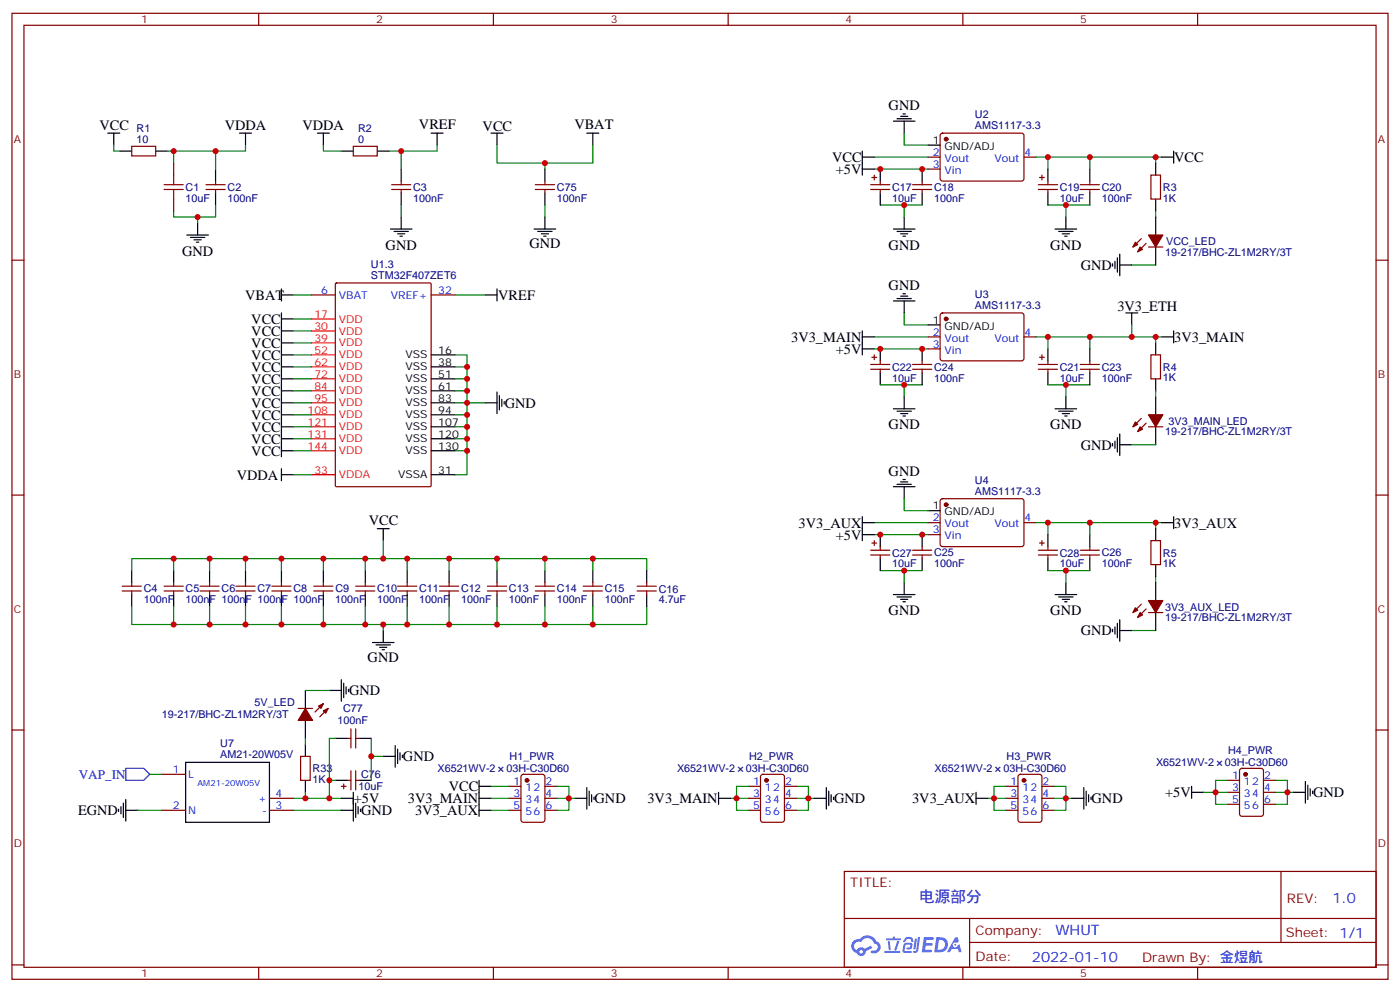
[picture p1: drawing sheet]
<svg xmlns="http://www.w3.org/2000/svg" width="412mm" height="292mm" viewBox="0 0 412 292" stroke-linecap="round" stroke-linejoin="round" font-family="sans-serif">
<g fill="none" stroke="#870000" stroke-width=".35">
<path d="M3.5 3.9h405.4v284.4h-405.4zM7.1 7.4h398.2v277.3h-398.2zM76.2 3.9v3.5M145.3 3.9v3.5M214.5 3.9v3.5M283.6 3.9v3.5M352.8 3.9v3.5M277.2 39.4l.4-.2h23.6l.4 .7v13l-.7 .4-23.5-.1-.5-.6v-12.7zM38.8 43.1h7.1v2.8h-7.1zM51.2 48v3.5M51.2 58.6v3.5M60.7 55.8h5.6"/>
<path d="M60.7 54.4h5.6M63.5 53.3v1.1M63.5 55.8v1M104.1 43.1h7v2.8h-7zM115.4 55.8h5.6M115.4 54.4h5.6M118.2 53.3v1.1M118.2 55.8v1M256.5 55.8h5.6M256.5 54.4h5.6M256.8 52.2h1.4M257.5 51.5v1.5"/>
<path d="M259.3 53.3v1.1M259.3 55.8v1M268.8 55.8h5.7M268.8 54.4h5.7M271.6 53.3v1.1M271.6 55.8v1M273.4 46.2h3.5M273.4 49.8h3.5M301.6 46.2h3.6M305.9 55.8h5.6M305.9 54.4h5.6M306.2 52.2h1.4"/>
<path d="M306.9 51.5v1.5M308.7 53.3v1.1M308.7 55.8v1M318.2 55.8h5.6M318.2 54.4h5.6M321 53.3v1.1M321 55.8v1M339 51.5h2.8v7.1h-2.8zM3.5 76.6h3.6M336.2 70.2l-2.5 2.5M337.6 71.6l-2.5 2.5M338.3 72.7h4.2"/>
<path d="M405.3 76.6h3.6M91.7 86.8h7.1M98.8 83.5l.3-.2h27.5l.4 .2v59.4l-.2 .3-27.7 .1-.3-.2zM127 86.8h7.1M273.4 99.2h3.5M277.2 92.3l.4-.2 23.6 .1 .4 .6v13l-.7 .4h-23.5l-.5-.7v-12.7zM301.6 99.2h3.6M256.5 107.3h5.6M256.5 108.7h5.6M256.8 105.2h1.4M257.5 104.5v1.4M259.3 106.2v1.1"/>
<path d="M259.3 108.7v1M268.8 107.3h5.7M268.8 108.7h5.7M271.6 106.2v1.1M271.6 108.7v1M273.4 102.7h3.5M305.9 107.3h5.6M305.9 108.7h5.6M306.2 105.2h1.4M306.9 104.5v1.4M308.7 106.2v1.1M308.7 108.7v1"/>
<path d="M318.2 107.3h5.6M318.2 108.7h5.6M321 106.2v1.1M321 108.7v1M339 104.5h2.8v7h-2.8zM336.2 123.2l-2.5 2.4M337.6 124.6l-2.5 2.4M338.3 125.6h4.2M3.5 145.7h3.6M256.8 159.8h1.4M257.5 159.1v1.4M273.4 153.8h3.5"/>
<path d="M273.4 157.4h3.5M277.2 147l.4-.2h23.6l.4 .7v13l-.7 .4-23.5-.1-.5-.6v-12.7zM301.6 153.8h3.6M306.2 159.8h1.4M306.9 159.1v1.4M339 159.1h2.8v7.1h-2.8zM405.3 145.7h3.6M36 174h5.6M36 172.5h5.6M38.8 171.5v1M38.8 174v1M48.3 174h5.7"/>
<path d="M48.3 172.5h5.7M51.2 171.5v1M51.2 174v1M58.9 174h5.7M58.9 172.5h5.7M61.7 171.5v1M61.7 174v1M69.5 174h5.6M69.5 172.5h5.6M72.3 171.5v1M72.3 174v1M80.1 174h5.6"/>
<path d="M80.1 172.5h5.6M82.9 171.5v1M82.9 174v1M92.4 174h5.7M92.4 172.5h5.7M95.2 171.5v1M95.2 174v1M104.8 174h5.6M104.8 172.5h5.6M107.6 171.5v1M107.6 174v1M117.1 174h5.7"/>
<path d="M117.1 172.5h5.7M119.9 171.5v1M119.9 174v1M129.5 174h5.6M129.5 172.5h5.6M132.3 171.5v1M132.3 174v1M143.6 174h5.6M143.6 172.5h5.6M146.4 171.5v1M146.4 174v1M157.7 174h5.6"/>
<path d="M157.7 172.5h5.6M160.5 171.5v1M160.5 174v1M171.8 174h5.6M171.8 172.5h5.6M174.6 171.5v1M174.6 174v1M256.5 163.4h5.6M256.5 162h5.6M259.3 160.9v1.1M259.3 163.4v1M268.8 163.4h5.7"/>
<path d="M268.8 162h5.7M271.6 160.9v1.1M271.6 163.4v1M305.9 163.4h5.6M305.9 162h5.6M308.7 160.9v1.1M308.7 163.4v1M318.2 163.4h5.6M318.2 162h5.6M321 160.9v1.1M321 163.4v1M336.2 177.8l-2.5 2.5"/>
<path d="M337.6 179.2l-2.5 2.5M338.3 180.3h4.2M3.5 214.9h3.6M405.3 214.9h3.6M248.7 256.5h156.6v28.2h-156.6zM377.3 256.5v20.9M248.7 270.4h156.5M285.6 277.4h119.6M285.6 270.4v14.1M3.5 284h3.6M76.2 284.7v3.6M145.3 284.7v3.6"/>
<path d="M214.5 284.7v3.6M283.6 284.7v3.6M352.8 284.7v3.6M405.3 284h3.6"/>
</g>
<g fill="none" stroke="#000" stroke-width=".35">
<path d="M31.7 39.2h3.6M33.5 39.2v3.5M70.6 39.2h3.5M72.3 39.2v3.5M93.5 39.2h3.5M95.2 39.2v3.5M127 39.2h3.5M128.8 39.2v3.5M263.2 35.7h6.3M264.2 35h4.3M265.3 34.3h2.1M266 33.5h.7"/>
<path d="M266.3 35.7v3.5M35.3 44.5h3.5M45.9 44.5h3.5M63.5 49.8v3.5M63.5 56.8v3.6M100.5 44.5h3.6M111.1 44.5h3.6M118.2 49.8v3.5M118.2 56.8v3.6M254 49.8h3.5M254 44.5v7M254 46.2h3.5"/>
<path d="M259.3 49.8v3.5M259.3 56.8v3.6M271.6 49.8v3.5M271.6 56.8v3.6M273.4 42.7h3.5M308.7 49.8v3.5M308.7 56.8v3.6M321 49.8v3.5M321 56.8v3.6M340.4 48v3.5M340.4 58.6v3.5M342.2 46.2h3.5"/>
<path d="M345.7 44.5v3.5M55 69.2h6.4M56.1 69.9h4.2M57.1 70.6h2.2M57.9 71.3h.7M58.2 65.7v3.5M115 67.4h6.4M116.1 68.1h4.2M117.1 68.8h2.1M117.8 69.5h.7M118.2 63.9v3.5M263.2 67.4h6.3"/>
<path d="M264.2 68.1h4.3M265.3 68.8h2.1M266 69.5h.7M266.3 63.9v3.5M310.8 67.4h6.3M311.9 68.1h4.2M312.9 68.8h2.1M313.6 69.5h.7M314 63.9v3.5M327.7 77.6v.8M328.4 76.9v2.2M329.1 75.9v4.2"/>
<path d="M329.8 78h3.6M329.8 74.8v6.4M340.4 63.9v5.3M340.4 72.7v5.3M82.9 86.8h3.5M82.9 85.1v3.5M82.9 92.1v42.3M82.9 93.9h3.5M82.9 97.4h3.5M142.9 86.8h3.5M146.4 85.1v3.5M263.2 88.6h6.3"/>
<path d="M264.2 87.9h4.3M265.3 87.2h2.1M266 86.5h.7M266.3 88.6v3.5M273.4 95.6h3.5M342.2 99.2h3.5M345.7 97.4v3.5M82.9 104.5h3.5M82.9 108h3.5M82.9 111.5h3.5M82.9 115h3.5M82.9 118.6h3.5"/>
<path d="M82.9 100.9h3.5M127 104.5h7.1M127 108h7.1M127 111.5h7.1M127 115h7.1M127 118.6h7.1M142.9 118.6h3.5M146.4 115.4v6.3M147.1 116.5v4.2M147.8 117.5v2.1M148.5 118.2v.7M254 100.9v3.6"/>
<path d="M254 102.7h3.5M259.3 102.7v3.5M259.3 109.7v3.6M266.3 116.8v3.5M271.6 102.7v3.5M271.6 109.7v3.6M308.7 102.7v3.5M308.7 109.7v3.6M314 116.8v3.5M321 102.7v3.5M321 109.7v3.6M340.4 100.9v3.6"/>
<path d="M340.4 111.5v3.5M340.4 116.8v5.3M82.9 139.7h3.5M82.9 122.1h3.5M82.9 125.6h3.5M82.9 129.2h3.5M82.9 132.7h3.5M82.9 138v3.5M127 139.7h7.1M127 122.1h7.1M127 125.6h7.1M127 129.2h7.1"/>
<path d="M127 132.7h7.1M263.2 120.3h6.3M264.2 121h4.3M265.3 121.7h2.1M266 122.4h.7M310.8 120.3h6.3M311.9 121h4.2M312.9 121.7h2.1M313.6 122.4h.7M327.7 130.6v.7M328.4 129.9v2.1M329.1 128.8v4.2"/>
<path d="M329.8 127.7v6.4M329.8 130.9h3.6M340.4 125.6v5.3M111.1 155.6h3.6M112.9 155.6v3.5M254 155.6v3.5M254 157.4h3.5M259.3 157.4v3.5M263.2 143.3h6.3M264.2 142.6h4.3M265.3 141.9h2.1M266 141.1h.7"/>
<path d="M266.3 143.3v3.5M271.6 157.4v3.5M273.4 150.3h3.5M308.7 157.4v3.5M321 157.4v3.5M340.4 155.6v3.5M342.2 153.8h3.5M345.7 152.1v3.5M38.8 168v3.5M38.8 175v3.5M51.2 168v3.5M51.2 175v3.5"/>
<path d="M61.7 168v3.5M61.7 175v3.5M72.3 168v3.5M72.3 175v3.5M82.9 168v3.5M82.9 175v3.5M95.2 168v3.5M95.2 175v3.5M107.6 168v3.5M107.6 175v3.5M119.9 168v3.5M119.9 175v3.5"/>
<path d="M132.3 168v3.5M132.3 175v3.5M146.4 168v3.5M146.4 175v3.5M160.5 168v3.5M160.5 175v3.5M174.6 168v3.5M174.6 175v3.5M259.3 164.4v3.6M263.2 175h6.3M264.2 175.7h4.3M265.3 176.4h2.1"/>
<path d="M266 177.1h.7M266.3 171.5v3.5M271.6 164.4v3.6M308.7 164.4v3.6M310.8 175h6.3M311.9 175.7h4.2M312.9 176.4h2.1M313.6 177.1h.7M314 171.5v3.5M321 164.4v3.6M340.4 166.2v3.5M340.4 171.5v5.3"/>
<path d="M109.7 189.1h6.4M110.8 189.8h4.2M111.8 190.5h2.1M112.5 191.2h.7M112.9 185.6v3.5M327.7 185.2v.7M328.4 184.5v2.2M329.1 183.5v4.2M329.8 182.4v6.4M329.8 185.6h3.6M340.4 180.3v5.3"/>
</g>
<g fill="none" stroke="#f00" stroke-width=".35">
<path d="M91.7 93.9h7.1M91.7 97.4h7.1M91.7 100.9h7.1M91.7 104.5h7.1M91.7 108h7.1M91.7 111.5h7.1M91.7 115h7.1M91.7 118.6h7.1M91.7 139.7h7.1M91.7 122.1h7.1M91.7 125.6h7.1M91.7 129.2h7.1"/>
<path d="M91.7 132.7h7.1"/>
</g>
<g fill="none" stroke="#008700" stroke-width=".35">
<path d="M266.3 39.2v3.5h7.1M33.5 42.7v1.8h1.8M49.4 44.5h1.8v3.5M51.2 44.5h12.3v5.3M72.3 42.7v1.8h-8.8M95.2 42.7v1.8h5.3M114.7 44.5h3.5v5.3M128.8 42.7v1.8h-10.6M257.5 46.2h15.9M257.5 49.8h15.9M305.2 46.2h15.8v3.6M308.7 46.2v3.6"/>
<path d="M321 46.2h21.2M340.4 46.2v1.8M51.2 62.1v1.8h7v1.8M63.5 60.4v3.5h-5.3M118.2 60.4v3.5M259.3 60.4h12.3M266.3 60.4v3.5M308.7 60.4h12.3M314 60.4v3.5M333.4 78h7M340.4 62.1v1.8M86.4 86.8h5.3"/>
<path d="M86.4 93.9h5.3M86.4 97.4h5.3M134.1 86.8h8.8M257.5 99.2h15.9M266.3 92.1v3.5h7.1M305.2 99.2h15.8v3.5M308.7 99.2v3.5M321 99.2h21.2M340.4 99.2v1.7M86.4 100.9h5.3M86.4 104.5h5.3M86.4 108h5.3"/>
<path d="M86.4 111.5h5.3M86.4 115h5.3M86.4 118.6h5.3M134.1 104.5h3.5v14.1h5.3M134.1 118.6h3.5v21.1h-3.5M134.1 108h3.5M134.1 111.5h3.5M134.1 115h3.5M257.5 102.7h15.9M259.3 113.3h12.3M266.3 113.3v3.5M308.7 113.3h12.3"/>
<path d="M314 113.3v3.5M340.4 115v1.8M86.4 122.1h5.3M86.4 125.6h5.3M86.4 129.2h5.3M86.4 132.7h5.3M86.4 139.7h5.3M134.1 122.1h3.5M134.1 125.6h3.5M134.1 129.2h3.5M134.1 132.7h3.5M333.4 130.9h7"/>
<path d="M112.9 159.1v5.3h-74.1v3.6M257.5 153.8h15.9M257.5 157.4h15.9M266.3 146.8v3.5h7.1M305.2 153.8h15.8v3.6M308.7 153.8v3.6M321 153.8h21.2M340.4 153.8v1.8M38.8 178.5v5.3h74.1v1.8M51.2 164.4v3.6M51.2 178.5v5.3M61.7 164.4v3.6"/>
<path d="M61.7 178.5v5.3M72.3 164.4v3.6M72.3 178.5v5.3M82.9 164.4v3.6M82.9 178.5v5.3M95.2 164.4v3.6M95.2 178.5v5.3M107.6 164.4v3.6M107.6 178.5v5.3M112.9 164.4h61.7v3.6M119.9 164.4v3.6M119.9 178.5v5.3"/>
<path d="M132.3 164.4v3.6M132.3 178.5v5.3M146.4 164.4v3.6M146.4 178.5v5.3M160.5 164.4v3.6M160.5 178.5v5.3M174.6 178.5v5.3h-61.7M174.6 164.4h15.9v3.6M190.5 178.5v5.3h-15.9M259.3 168h12.3M266.3 168v3.5M308.7 168h12.3"/>
<path d="M314 168v3.5M340.4 169.7v1.8M333.4 185.6h7"/>
</g>
<path d="M48.3 55.8h5.7M48.3 54.4h5.7M51.2 51.5v2.9M51.2 55.8v2.8" fill="none" stroke="#a10000" stroke-width=".35"/>
<g fill="#870000" stroke="#870000" stroke-width=".35">
<path d="M338.3 69.2h4.2l-2.1 3.5z"/>
<path d="M335.8 72.7l.7 .7-1.4 .7z"/>
<path d="M334.4 71.3l.7 .7-1.4 .7z"/>
<path d="M338.3 122.1h4.2l-2.1 3.5z"/>
<path d="M335.8 125.6l.7 .7-1.4 .7z"/>
<path d="M334.4 124.2l.7 .7-1.4 .7z"/>
<path d="M338.3 176.8h4.2l-2.1 3.5z"/>
<path d="M335.8 180.3l.7 .7-1.4 .7z"/>
<path d="M334.4 178.9l.7 .7-1.4 .7z"/>
<circle cx="278.7" cy="41" r=".53"/>
<circle cx="278.7" cy="93.9" r=".53"/>
<circle cx="278.7" cy="148.6" r=".53"/>
</g>
<g fill="#5487ff">
<path d="M272.1 275.8h2.6l.3 .2-.1 .6h-2l-.1 1h1.6l.4 .4-.4 .4h-1.7l-.2 1.1 1.8 .1 .3 .3-.2 .4h-2.9z"/>
<path d="M281.4 275.9h.7l.4 1.3-.7 .3a.74 .74 0 0 0-1.1 .3 .74 .74 0 0 0 .5 1.1 .74 .74 0 0 0 .9-.7l.5-.3 .7 2.4h-.9l-.2-1h-1.9l-.5 1h-.9z"/>
<path d="M269.5 276.3h.6l-.4 2.9a.31 .31 0 0 1-.3 .3 .31 .31 0 0 1-.3-.3z"/>
<path d="M270.4 275.8h.6l-.5 4a.89 .89 0 0 1-.7 .7 .89 .89 0 0 1-.9-.3l1-.5z"/>
<path d="M266.8 276l.6-.2 1.2 .1 .5 1.3-.6 .1-.4-.9-1 .1a.95 .95 0 0 1-1 .8l-.1-.2z"/>
<path d="M266.4 277.7l1.8-.2a1.04 1.04 0 0 1 .6 1.1 1.04 1.04 0 0 1-.8 .9h-.7a.29 .29 0 0 1-.3-.4 .29 .29 0 0 1 .3-.2h.7l.2-.8h-1.4l-.4 1.8h1.9a.29 .29 0 0 1 .3 .3 .29 .29 0 0 1-.3 .3h-2l-.4-.3 .2-2.1z"/>
<path d="M260.5 279.9h4.4a.3 .3 0 0 1 .3 .3 .3 .3 0 0 1-.3 .3h-4.3z"/>
<path d="M264.3 277h.6l-.5 1.6a1.02 1.02 0 0 1-.7 1.2l-.2-.3z"/>
<path d="M261.5 277h.6l.3 2.4-.3 .3-.3-.2z"/>
<path d="M261.1 276.2h1.9l.2-.5h.5l-.1 .5h1.5a.29 .29 0 0 1 .3 .3 .29 .29 0 0 1-.3 .3h-3.9z"/>
<path d="M275.8 275.9l-.6 4.4h1.4a2.27 2.27 0 0 0 2.7-2.3 2.27 2.27 0 0 0-2.7-2.1zM276.6 276.6a1.5 1.5 0 0 1 1.8 1.6 1.5 1.5 0 0 1-1.9 1.3h-.3z"/>
<path d="M251.4 277a2.09 2.09 0 0 0 1 3.5 1.37 1.37 0 0 0 1.5 .9 1.37 1.37 0 0 0 1.1-1.4l2-1-.5-.7-1.8 1a1.4 1.4 0 0 0-2.3 .4 1.32 1.32 0 0 1-.6-1.9 1.32 1.32 0 0 1 1.9-.4 2.02 2.02 0 0 1 2-1.3 2.02 2.02 0 0 1 1.8 1.7 1.09 1.09 0 0 1 1.1 1.3 1.09 1.09 0 0 1-1.6 .7 .41 .41 0 0 0-.5 .3 .41 .41 0 0 0 .4 .5 1.89 1.89 0 0 0 2.4-1.2 1.89 1.89 0 0 0-1.2-2.4 2.98 2.98 0 0 0-5-.6l-1 .1zM253.2 280.1a.52 .52 0 0 1 1 0 .52 .52 0 0 1-1 0z"/>
<circle cx="281.4" cy="278.1" r=".28"/>
</g>
<g fill="none" stroke="#870000" stroke-width=".35">
<path d="M157.7 55.8h5.6M157.7 54.4h5.6M160.5 53.3v1.1M160.5 55.8v1M187.7 174h5.6M187.7 172.5h5.6M190.5 171.5v1M190.5 174v1M87.8 208.5h4.3M95.2 207.1l-2.4 2.5M96.7 208.5l-2.5 2.5M102.3 217.3h1.1"/>
<path d="M103.4 214.5v5.7M104.8 214.5v5.7M104.8 217.3h1M47.6 238.5h7.1M47.6 227.9h7.1M79.4 238.5h7M79.4 235h7M88.5 222.6h2.9v7.1h-2.9zM100.5 231.5h1.5M101.2 230.8v1.4M102.3 229.7h1.1M103.4 226.9v5.6"/>
<path d="M104.8 229.7h1M104.8 226.9v5.6M149.9 231.5h3.6M149.9 238.5h3.6M149.9 235h3.6M153.7 228.1l.5-.2h5.6l.7 .5v12.9l-.4 .7h-5.9l-.7-.4v-13zM160.5 231.5h3.5M160.5 238.5h3.5M160.5 235h3.5M220.5 231.5h3.5M220.5 238.5h3.5M220.5 235h3.5"/>
<path d="M224.2 228.1l.5-.2h5.7l.6 .5 .1 12.9-.5 .7h-5.9l-.6-.4-.1-13zM231.1 231.5h3.5M231.1 238.5h3.5M231.1 235h3.5M296.3 231.5h3.6M296.3 238.5h3.6M296.3 235h3.6M300.1 228.1l.5-.2h5.6l.7 .5v12.9l-.4 .7h-5.9l-.7-.4v-13zM306.9 231.5h3.5M306.9 238.5h3.5M306.9 235h3.5M361.6 229.7h3.5"/>
<path d="M361.6 236.7h3.5M361.6 233.2h3.5M365.4 226.4l.4-.2h5.7l.6 .4 .1 13-.5 .6-5.9 .1-.6-.5-.1-12.9zM372.2 229.7h3.5M372.2 236.7h3.5M372.2 233.2h3.5"/>
</g>
<g fill="#870000" stroke="#870000" stroke-width=".35">
<path d="M90 208.5l2.1 3.6h-4.3z"/>
<path d="M93.8 207.8l1.4-.7-.7 1.4z"/>
<path d="M95.2 209.2l1.5-.7-.7 1.4z"/>
<circle cx="155.2" cy="229.7" r=".53"/>
<circle cx="225.8" cy="229.7" r=".53"/>
<circle cx="301.6" cy="229.7" r=".53"/>
<circle cx="366.9" cy="227.9" r=".53"/>
</g>
<g fill="none" stroke="#000" stroke-width=".35">
<path d="M144.6 39.2h3.6M146.4 39.2v3.5M172.9 39.2h3.5M174.6 39.2v3.5M160.5 49.8v3.5M160.5 56.8v3.6M157.3 67.4h6.4M158.4 68.1h4.2M159.5 68.8h2.1M160.2 69.5h.7M160.5 63.9v3.5M254 99.2h3.5"/>
<path d="M254 97.4v3.5M331.6 92.1h3.5M333.4 92.1v3.5M254 152.1v3.5M254 153.8h3.5M190.5 168v3.5M190.5 175v3.5M90 203.2v5.3M90 212.1v5.2M90 219.1v3.5M97 203.2h3.5M98.8 217.3h3.5"/>
<path d="M100.5 200.1v6.3M101.2 201.1v4.3M102 202.2v2.1M102.7 202.9v.7M105.8 217.3h3.6M116.4 219.5v6.3M34.9 238.2v.7M35.6 237.5v2.1M36.3 236.4v4.2M37 238.5h3.6M37 235.3v6.4M54.7 224.4h24.7v17.6h-24.7z"/>
<path d="M90 229.7v3.5M98.8 229.7h3.5M100.5 235h3.6M100.5 238.5h3.6M104.1 233.2v8.5M104.8 236.4v4.2M105.5 237.5v2.1M105.8 229.7h3.6M106.2 238.2v.7M112.9 222.6h3.5M117.1 220.5v4.3M117.8 221.6v2.1"/>
<path d="M118.5 222.3v.7M141.1 231.5h3.5M141.1 229.7v10.6M141.1 235h3.5M141.1 238.5h3.5M169.3 235h3.6M172.9 231.8v6.4M173.6 232.9v4.2M174.3 233.9v2.1M175 234.6v.7M211.7 235h3.5M211.7 233.2v3.5"/>
<path d="M239.9 235h3.5M243.4 231.8v6.4M244.1 232.9v4.2M244.8 233.9v2.1M245.5 234.6v.7M287.5 235h3.5M287.5 233.2v3.5M315.7 235h3.6M319.3 231.8v6.4M320 232.9v4.2M320.7 233.9v2.1M321.4 234.6v.7"/>
<path d="M351 233.2h3.5M351 231.5v3.5M381 233.2h3.5M384.5 230v6.4M385.2 231.1v4.2M385.9 232.2v2.1M386.6 232.9v.7"/>
</g>
<g fill="none" stroke="#008700" stroke-width=".35">
<path d="M146.4 42.7v5.3h14.1v1.8M174.6 42.7v5.3h-14.1M160.5 60.4v3.5M333.4 95.6v3.6M90 217.3v1.8M90 203.2h7M98.8 217.3h-1.8v12.4M109.4 217.3v12.4M40.6 238.5h7M44.1 227.9h3.5M86.4 235h14.1M86.4 238.5h14.1"/>
<path d="M90 233.2v1.8M98.8 229.7h-1.8v5.3M109.4 222.6h3.5M144.6 231.5h5.3M144.6 235h5.3M144.6 238.5h5.3M164 231.5h3.6v3.5h1.7M164 235h3.6v3.5h-3.6M215.2 235h5.3M220.5 231.5h-3.5v7h3.5M234.6 235h3.5v3.5h-3.5M234.6 231.5h3.5v3.5h1.8"/>
<path d="M296.3 231.5h-3.5v3.5h-1.8M296.3 235h-3.5v3.5h3.5M310.4 235h3.6v3.5h-3.6M310.4 231.5h3.6v3.5h1.7M361.6 229.7h-3.5v3.5h-3.6M361.6 233.2h-3.5v3.5h3.5M375.7 233.2h3.5v3.5h-3.5M375.7 229.7h3.5v3.5h1.8"/>
</g>
<path d="M37 226.2h5.3l1.8 1.7-1.8 1.8h-5.3z" fill="none" stroke="#00f" stroke-width=".35"/>
<g fill="#c00">
<circle cx="137.6" cy="108" r=".88"/>
<circle cx="137.6" cy="111.5" r=".88"/>
<circle cx="137.6" cy="115" r=".88"/>
<circle cx="137.6" cy="118.6" r=".88"/>
<circle cx="137.6" cy="132.7" r=".88"/>
<circle cx="137.6" cy="129.2" r=".88"/>
<circle cx="137.6" cy="125.6" r=".88"/>
<circle cx="137.6" cy="122.1" r=".88"/>
<circle cx="51.2" cy="44.5" r=".88"/>
<circle cx="58.2" cy="63.9" r=".88"/>
<circle cx="63.5" cy="44.5" r=".88"/>
<circle cx="118.2" cy="44.5" r=".88"/>
<circle cx="51.2" cy="164.4" r=".88"/>
<circle cx="61.7" cy="164.4" r=".88"/>
<circle cx="72.3" cy="164.4" r=".88"/>
<circle cx="82.9" cy="164.4" r=".88"/>
<circle cx="95.3" cy="164.4" r=".88"/>
<circle cx="107.6" cy="164.4" r=".88"/>
<circle cx="112.9" cy="164.4" r=".88"/>
<circle cx="160.5" cy="164.4" r=".88"/>
<circle cx="146.4" cy="164.4" r=".88"/>
<circle cx="132.3" cy="164.4" r=".88"/>
<circle cx="119.9" cy="164.4" r=".88"/>
<circle cx="51.2" cy="183.8" r=".88"/>
<circle cx="61.7" cy="183.8" r=".88"/>
<circle cx="72.3" cy="183.8" r=".88"/>
<circle cx="82.9" cy="183.8" r=".88"/>
<circle cx="95.3" cy="183.8" r=".88"/>
<circle cx="107.6" cy="183.8" r=".88"/>
<circle cx="112.9" cy="183.8" r=".88"/>
<circle cx="119.9" cy="183.8" r=".88"/>
<circle cx="132.3" cy="183.8" r=".88"/>
<circle cx="146.4" cy="183.8" r=".88"/>
<circle cx="160.5" cy="183.8" r=".88"/>
<circle cx="174.6" cy="164.4" r=".88"/>
<circle cx="174.6" cy="183.8" r=".88"/>
<circle cx="340.4" cy="46.2" r=".88"/>
<circle cx="271.6" cy="49.8" r=".88"/>
<circle cx="266.3" cy="60.4" r=".88"/>
<circle cx="314" cy="60.4" r=".88"/>
<circle cx="321" cy="46.2" r=".88"/>
<circle cx="308.7" cy="46.2" r=".88"/>
<circle cx="259.3" cy="49.8" r=".88"/>
<circle cx="259.3" cy="102.7" r=".88"/>
<circle cx="308.7" cy="99.2" r=".88"/>
<circle cx="321" cy="99.2" r=".88"/>
<circle cx="314" cy="113.3" r=".88"/>
<circle cx="266.3" cy="113.3" r=".88"/>
<circle cx="271.6" cy="102.7" r=".88"/>
<circle cx="340.4" cy="153.8" r=".88"/>
<circle cx="271.6" cy="157.4" r=".88"/>
<circle cx="266.3" cy="168" r=".88"/>
<circle cx="314" cy="168" r=".88"/>
<circle cx="321" cy="153.8" r=".88"/>
<circle cx="308.7" cy="153.8" r=".88"/>
<circle cx="259.3" cy="157.4" r=".88"/>
<circle cx="167.6" cy="235" r=".88"/>
<circle cx="238.1" cy="235" r=".88"/>
<circle cx="314" cy="235" r=".88"/>
<circle cx="217" cy="235" r=".88"/>
<circle cx="292.8" cy="235" r=".88"/>
<circle cx="379.2" cy="233.2" r=".88"/>
<circle cx="358.1" cy="233.2" r=".88"/>
<circle cx="340.4" cy="99.2" r=".88"/>
<circle cx="333.4" cy="99.2" r=".88"/>
<circle cx="90" cy="235" r=".88"/>
<circle cx="160.5" cy="48" r=".88"/>
<circle cx="109.4" cy="222.6" r=".88"/>
<circle cx="97" cy="235" r=".88"/>
<circle cx="97" cy="229.7" r=".88"/>
</g>
<text font-size="4.6" fill="#00f" x="270.8" y="265.5">电源部分</text>
<g font-size="4.2">
<text x="261.8" y="32.4">GND</text>
<text x="29.3" y="38.2">VCC</text>
<text x="66.2" y="38.2">VDDA</text>
<text x="89.1" y="38.2">VDDA</text>
<text x="123.4" y="38">VREF</text>
<text x="142.2" y="38.5">VCC</text>
<text x="169.2" y="38">VBAT</text>
<text x="245.1" y="47.7">VCC</text>
<text x="345.9" y="47.7">VCC</text>
<text x="246.2" y="51.3">+5V</text>
<text x="53.6" y="75.2">GND</text>
<text x="113.6" y="73.5">GND</text>
<text x="155.9" y="73.1">GND</text>
<text x="261.8" y="73.5">GND</text>
<text x="309.4" y="73.5">GND</text>
<text x="318.4" y="79.4">GND</text>
<text x="72.2" y="88.2">VBAT</text>
<text x="146.8" y="88.2">VREF</text>
<text x="261.8" y="85.4">GND</text>
<text x="74" y="95.3">VCC</text>
<text x="329.1" y="91.4">3V3_ETH</text>
<text x="74" y="98.8">VCC</text>
<text x="233.1" y="100.6">3V3_MAIN</text>
<text x="345.9" y="100.6">3V3_MAIN</text>
<text x="74" y="102.3">VCC</text>
<text x="74" y="105.9">VCC</text>
<text x="246.2" y="104.2">+5V</text>
<text x="74" y="109.4">VCC</text>
<text x="74" y="112.9">VCC</text>
<text x="74" y="116.5">VCC</text>
<text x="74" y="120">VCC</text>
<text x="148.7" y="120">GND</text>
<text x="74" y="123.5">VCC</text>
<text x="74" y="127">VCC</text>
<text x="74" y="130.6">VCC</text>
<text x="261.8" y="126.4">GND</text>
<text x="309.4" y="126.4">GND</text>
<text x="74" y="134.1">VCC</text>
<text x="318.4" y="132.3">GND</text>
<text x="69.7" y="141.1">VDDA</text>
<text x="261.8" y="140">GND</text>
<text x="108.6" y="154.4">VCC</text>
<text x="235.2" y="155.3">3V3_AUX</text>
<text x="345.9" y="155.3">3V3_AUX</text>
<text x="246.2" y="158.9">+5V</text>
<text x="261.8" y="181.1">GND</text>
<text x="309.4" y="181.1">GND</text>
<text x="318.4" y="187">GND</text>
<text x="108.3" y="194.8">GND</text>
<text x="102.8" y="204.7">GND</text>
<text x="118.7" y="224.1">GND</text>
<text x="132.2" y="232.9">VCC</text>
<text x="23" y="240">EGND</text>
<text x="104.2" y="236.4">+5V</text>
<text x="106.4" y="239.9">GND</text>
<text x="120.2" y="236.4">3V3_MAIN</text>
<text x="122.3" y="239.9">3V3_AUX</text>
<text x="175.2" y="236.4">GND</text>
<text x="190.7" y="236.4">3V3_MAIN</text>
<text x="245.7" y="236.4">GND</text>
<text x="268.7" y="236.4">3V3_AUX</text>
<text x="321.6" y="236.4">GND</text>
<text x="343.2" y="234.7">+5V</text>
<text x="386.8" y="234.6">GND</text>
</g>
<g font-size="4.2" fill="#00f">
<text x="392.5" y="265.8">1.0</text>
<text x="310.9" y="275.3">WHUT</text>
<text x="304" y="283.1">2022-01-10</text>
</g>
<text font-size="3.9" fill="#00f" x="23.2" y="229.3">VAP_IN</text>
<g font-size="3.9" fill="#800">
<text x="250.5" y="261.1">TITLE:</text>
<text x="379.1" y="265.8">REV:</text>
<text x="287.4" y="275.3">Company:</text>
<text x="378.7" y="275.9">Sheet: 1/1</text>
<text x="287.4" y="283">Date:</text>
<text x="336.4" y="283.1">Drawn By: 金煜航</text>
</g>
<g font-size="3.2" fill="#800">
<text x="41.6" y="6.9">1</text>
<text x="110.8" y="6.9">2</text>
<text x="179.9" y="6.9">3</text>
<text x="249.1" y="6.9">4</text>
<text x="318.2" y="6.9">5</text>
<text x="4.1" y="42">A</text>
<text x="405.9" y="42">A</text>
<text x="4.1" y="111.2">B</text>
<text x="405.9" y="111.2">B</text>
<text x="4.1" y="180.3">C</text>
<text x="405.9" y="180.3">C</text>
<text x="4.1" y="249.4">D</text>
<text x="405.9" y="249.4">D</text>
<text x="41.6" y="287.7">1</text>
<text x="110.8" y="287.7">2</text>
<text x="179.9" y="287.7">3</text>
<text x="249.1" y="287.7">4</text>
<text x="318.2" y="287.7">5</text>
</g>
<g font-size="3.2" fill="#000080">
<text x="287.2" y="34.8">U2</text>
<text x="40.2" y="38.9">R1</text>
<text x="105.5" y="38.8">R2</text>
<text x="287.2" y="38">AMS1117-3.3</text>
<text x="40.2" y="42">10</text>
<text x="105.5" y="42">0</text>
<text x="54.7" y="56.2">C1</text>
<text x="54.7" y="59.4">10uF</text>
<text x="67" y="59.4">100nF</text>
<text x="67" y="56.2">C2</text>
<text x="121.7" y="59.4">100nF</text>
<text x="121.7" y="56.2">C3</text>
<text x="164" y="59.4">100nF</text>
<text x="164" y="56.2">C75</text>
<text x="262.8" y="56.2">C17</text>
<text x="262.8" y="59.4">10uF</text>
<text x="275.2" y="59.4">100nF</text>
<text x="275.2" y="56.2">C18</text>
<text x="312.2" y="56.2">C19</text>
<text x="312.2" y="59.4">10uF</text>
<text x="324.6" y="59.4">100nF</text>
<text x="324.6" y="56.2">C20</text>
<text x="342.5" y="59.4">1K</text>
<text x="342.6" y="56.3">R3</text>
<text x="343.3" y="75.2">19-217/BHC-ZL1M2RY/3T</text>
<text x="343.5" y="72.2">VCC_LED</text>
<text x="109.3" y="82.2">STM32F407ZET6</text>
<text x="109.3" y="79">U1.3</text>
<text x="287.2" y="87.7">U3</text>
<text x="287.2" y="90.9">AMS1117-3.3</text>
<text x="262.8" y="109.1">C22</text>
<text x="262.8" y="112.3">10uF</text>
<text x="275.2" y="112.3">100nF</text>
<text x="275.2" y="109.1">C24</text>
<text x="312.2" y="109.1">C21</text>
<text x="312.2" y="112.3">10uF</text>
<text x="324.6" y="112.3">100nF</text>
<text x="324.6" y="109.1">C23</text>
<text x="342.5" y="112.3">1K</text>
<text x="342.6" y="109.2">R4</text>
<text x="344.2" y="125.1">3V3_MAIN_LED</text>
<text x="343.3" y="128.2">19-217/BHC-ZL1M2RY/3T</text>
<text x="287.2" y="142.4">U4</text>
<text x="287.2" y="145.6">AMS1117-3.3</text>
<text x="262.8" y="163.8">C27</text>
<text x="262.8" y="167">10uF</text>
<text x="275.2" y="167">100nF</text>
<text x="275.2" y="163.8">C25</text>
<text x="312.2" y="163.8">C28</text>
<text x="312.2" y="167">10uF</text>
<text x="324.6" y="167">100nF</text>
<text x="324.6" y="163.8">C26</text>
<text x="342.5" y="166.9">1K</text>
<text x="342.6" y="163.9">R5</text>
<text x="42.3" y="177.6">100nF</text>
<text x="42.3" y="174.4">C4</text>
<text x="54.7" y="177.6">100nF 100nF 100nF 100nF</text>
<text x="54.7" y="174.4">C5</text>
<text x="65.3" y="174.4">C6</text>
<text x="75.9" y="174.4">C7</text>
<text x="86.4" y="174.4">C8</text>
<text x="98.8" y="177.6">100nF</text>
<text x="98.8" y="174.4">C9</text>
<text x="111.1" y="177.6">100nF</text>
<text x="111.1" y="174.4">C10</text>
<text x="123.5" y="177.6">100nF</text>
<text x="123.5" y="174.4">C11</text>
<text x="135.8" y="177.6">100nF</text>
<text x="135.8" y="174.4">C12</text>
<text x="149.9" y="177.6">100nF</text>
<text x="149.9" y="174.4">C13</text>
<text x="164" y="177.6">100nF</text>
<text x="164" y="174.4">C14</text>
<text x="178.2" y="177.6">100nF</text>
<text x="178.2" y="174.4">C15</text>
<text x="194" y="177.6">4.7uF</text>
<text x="194" y="174.5">C16</text>
<text x="343.2" y="179.8">3V3_AUX_LED</text>
<text x="343.3" y="182.8">19-217/BHC-ZL1M2RY/3T</text>
<text x="75" y="207.9">5V_LED</text>
<text x="101.1" y="209.7">C77</text>
<text x="47.7" y="211.4">19-217/BHC-ZL1M2RY/3T</text>
<text x="99.4" y="213.2">100nF</text>
<text x="64.9" y="219.9">U7</text>
<text x="64.9" y="223.1">AM21-20W05V</text>
<text x="92.1" y="227.4">R33</text>
<text x="128.9" y="227.3">X6521WV-2</text>
<text x="149.2" y="227.3">03H-C30D60</text>
<text x="150.1" y="223.8">H1_PWR</text>
<text x="199.4" y="227.3">X6521WV-2</text>
<text x="219.7" y="227.3">03H-C30D60</text>
<text x="220.7" y="223.8">H2_PWR</text>
<text x="275.3" y="227.3">X6521WV-2</text>
<text x="295.6" y="227.3">03H-C30D60</text>
<text x="296.5" y="223.8">H3_PWR</text>
<text x="340.5" y="225.5">X6521WV-2</text>
<text x="360.8" y="225.5">03H-C30D60</text>
<text x="361.8" y="222">H4_PWR</text>
<text x="92.1" y="230.4">1K</text>
<text x="105.6" y="232.6">10uF</text>
<text x="106.3" y="229.1">C76</text>
</g>
<g font-size="3.2">
<text x="274.7" y="42.4">1</text>
<text x="278.2" y="44.1">GND/ADJ</text>
<text x="274.7" y="95.3">1</text>
<text x="278.2" y="97">GND/ADJ</text>
<text x="119.4" y="105.5">VSS</text>
<text x="129.1" y="104.1">16</text>
<text x="129.1" y="107.6">38</text>
<text x="119.4" y="109">VSS</text>
<text x="119.4" y="112.6">VSS</text>
<text x="129.1" y="111.2">51</text>
<text x="119.4" y="116.1">VSS</text>
<text x="119.4" y="119.6">VSS</text>
<text x="129.1" y="114.7">61</text>
<text x="129.1" y="118.2">83</text>
<text x="119.4" y="123.2">VSS</text>
<text x="129.1" y="121.7">94</text>
<text x="129.1" y="125.3">107</text>
<text x="119.4" y="126.7">VSS</text>
<text x="119.4" y="130.2">VSS</text>
<text x="129.1" y="128.8">120</text>
<text x="119.4" y="133.7">VSS</text>
<text x="129.1" y="132.3">130</text>
<text x="117.3" y="140.8">VSSA</text>
<text x="129.1" y="139.4">31</text>
<text x="274.7" y="150">1</text>
<text x="278.2" y="151.7">GND/ADJ</text>
</g>
<g font-size="3.2" fill="#00f">
<text x="274.7" y="45.9">2</text>
<text x="278.2" y="47.7">Vout</text>
<text x="293" y="47.7">Vout</text>
<text x="301.8" y="45.9">4</text>
<text x="274.7" y="49.4">3</text>
<text x="278.2" y="51.2">Vin</text>
<text x="94.6" y="86.5">6</text>
<text x="99.8" y="87.9">VBAT</text>
<text x="115.1" y="87.9">VREF+</text>
<text x="129.1" y="86.5">32</text>
<text x="274.7" y="98.8">2</text>
<text x="278.2" y="100.6">Vout</text>
<text x="293" y="100.6">Vout</text>
<text x="301.8" y="98.8">4</text>
<text x="274.7" y="102.3">3</text>
<text x="278.2" y="104.1">Vin</text>
<text x="274.7" y="153.5">2</text>
<text x="278.2" y="155.3">Vout</text>
<text x="293" y="155.3">Vout</text>
<text x="301.8" y="153.5">4</text>
<text x="274.7" y="157">3</text>
<text x="278.2" y="158.8">Vin</text>
<text x="50.9" y="227.6">1</text>
<text x="55.4" y="229">L</text>
<text x="151.3" y="231.1">1</text>
<text x="154.8" y="232.9">12</text>
<text x="160.7" y="231.1">2</text>
<text x="221.8" y="231.1">1</text>
<text x="225.3" y="232.9">12</text>
<text x="231.2" y="231.1">2</text>
<text x="297.7" y="231.1">1</text>
<text x="301.2" y="232.9">12</text>
<text x="307.1" y="231.1">2</text>
<text x="362.9" y="229.3">1</text>
<text x="362.9" y="232.9">3</text>
<text x="366.4" y="231.1">12</text>
<text x="372.4" y="232.9">4</text>
<text x="372.4" y="229.3">2</text>
<text x="50.9" y="238.2">2</text>
<text x="55.4" y="239.6">N</text>
<text x="76.1" y="236">+</text>
<text x="77.2" y="239.6">-</text>
<text x="81.1" y="234.6">4</text>
<text x="81.1" y="238.2">3</text>
<text x="151.3" y="234.6">3</text>
<text x="151.3" y="238.2">5</text>
<text x="154.8" y="236.4">34</text>
<text x="154.8" y="239.9">56</text>
<text x="160.7" y="238.2">6</text>
<text x="160.7" y="234.6">4</text>
<text x="221.8" y="234.6">3</text>
<text x="221.8" y="238.2">5</text>
<text x="225.3" y="236.4">34</text>
<text x="225.3" y="239.9">56</text>
<text x="231.2" y="238.2">6</text>
<text x="231.2" y="234.6">4</text>
<text x="297.7" y="234.6">3</text>
<text x="297.7" y="238.2">5</text>
<text x="301.2" y="236.4">34</text>
<text x="301.2" y="239.9">56</text>
<text x="307.1" y="238.2">6</text>
<text x="307.1" y="234.6">4</text>
<text x="362.9" y="236.4">5</text>
<text x="366.4" y="234.6">34</text>
<text x="366.4" y="238.2">56</text>
<text x="372.4" y="236.4">6</text>
</g>
<g font-size="3.2" fill="#f00">
<text x="92.6" y="93.5">17</text>
<text x="99.8" y="94.9">VDD</text>
<text x="92.6" y="97">30</text>
<text x="92.6" y="100.6">39</text>
<text x="99.8" y="98.5">VDD</text>
<text x="99.8" y="102">VDD</text>
<text x="92.6" y="104.1">52</text>
<text x="92.6" y="107.6">62</text>
<text x="99.8" y="105.5">VDD</text>
<text x="92.6" y="111.2">72</text>
<text x="99.8" y="109">VDD</text>
<text x="99.8" y="112.6">VDD</text>
<text x="92.6" y="114.7">84</text>
<text x="92.6" y="118.2">95</text>
<text x="99.8" y="116.1">VDD</text>
<text x="99.8" y="119.6">VDD</text>
<text x="90.6" y="121.7">108</text>
<text x="90.6" y="125.3">121</text>
<text x="99.8" y="123.2">VDD</text>
<text x="90.6" y="128.8">131</text>
<text x="99.8" y="126.7">VDD</text>
<text x="99.8" y="130.2">VDD</text>
<text x="90.6" y="132.3">144</text>
<text x="99.8" y="133.7">VDD</text>
<text x="92.6" y="139.4">33</text>
<text x="99.8" y="140.8">VDDA</text>
</g>
<text font-size="2.5" fill="#00f" x="58.2" y="231.5">AM21-20W05V</text>
</svg>
